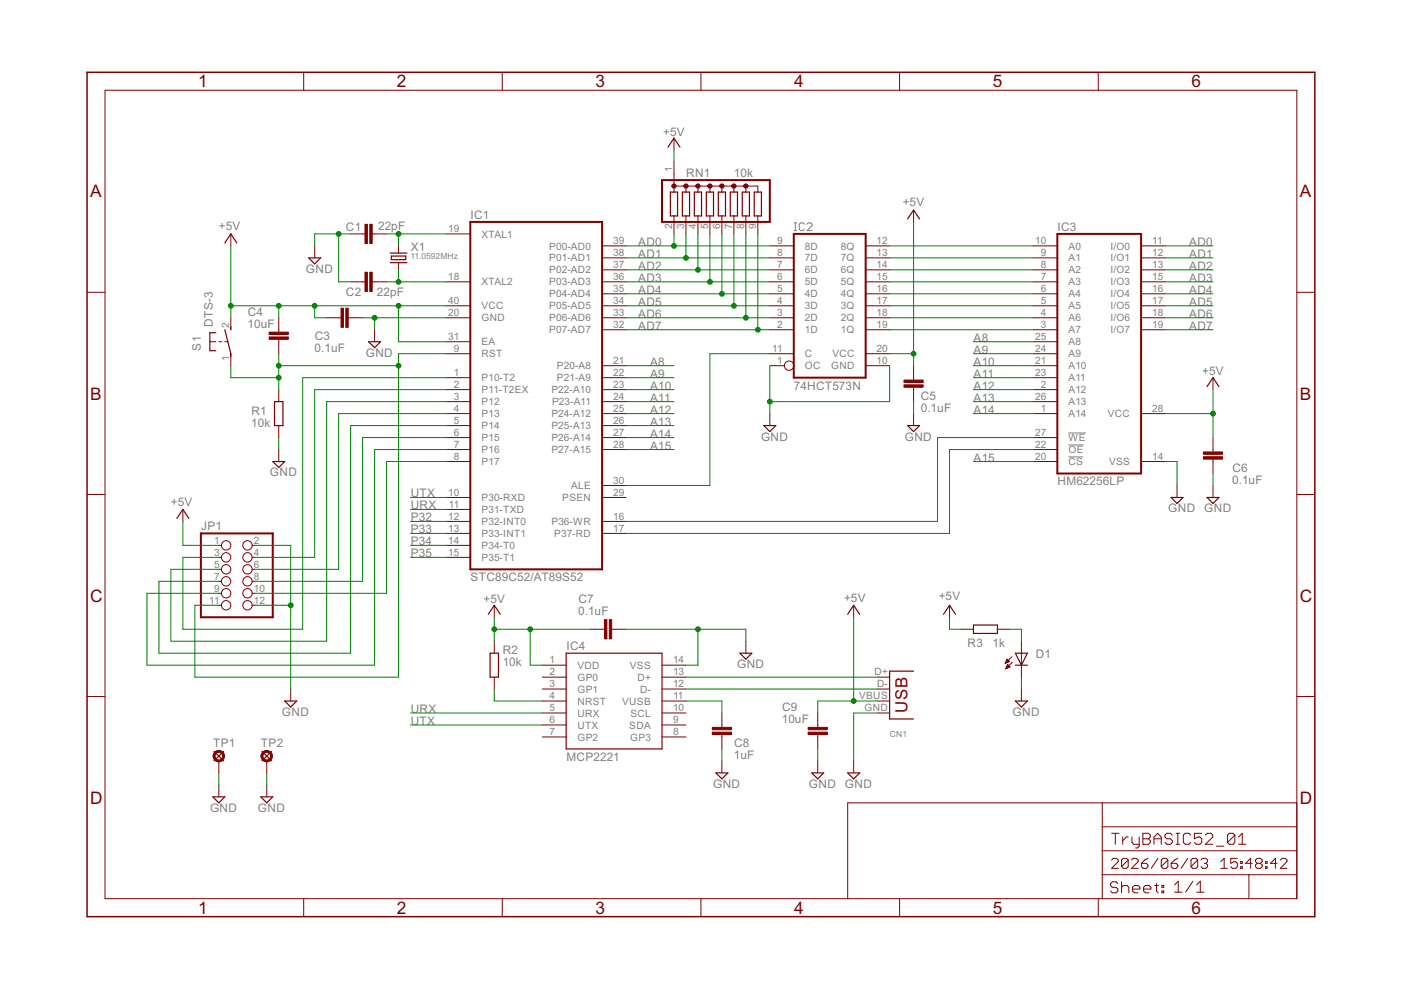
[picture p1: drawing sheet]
<svg xmlns="http://www.w3.org/2000/svg" width="297mm" height="210mm" viewBox="0 0 297 210" stroke-linecap="round" stroke-linejoin="round" font-family="sans-serif">
<g fill="#808080" stroke="#808080" stroke-width=".21">
<path d="M168.4 48.9h.5z"/>
<path d="M168.6 47.3v1.6z"/>
<path d="M168.4 47.3h.5z"/>
<path d="M170.3 47.3l.2 .2z"/>
<path d="M169.7 47.3h.6z"/>
<path d="M169.5 47.5l.2-.2z"/>
<path d="M169.5 47.5v1.1z"/>
<path d="M169.5 48.6l.2 .3z"/>
<path d="M169.7 48.9h.6z"/>
<path d="M170.5 48.6l-.2 .3z"/>
<path d="M171.1 48.9h1.1z"/>
<path d="M171.1 48.9l1.1-1.1z"/>
<path d="M172.2 47.5v.3z"/>
<path d="M171.9 47.3l.3 .2z"/>
<path d="M171.4 47.3h.5z"/>
<path d="M171.1 47.5l.3-.2z"/>
<path d="M226.5 91.8h3.7z"/>
<path d="M226.5 94.3h3.3z"/>
<path d="M226.5 96.9h3.1z"/>
</g>
<g fill="#800000" stroke="#800000" stroke-width=".21">
<path d="M275 185.5v5z"/>
<path d="M275 180.4v5.1z"/>
<path d="M275 175.3v5.1z"/>
<path d="M275 170.2v5.1z"/>
<path d="M179.7 170.2v20.3z"/>
<path d="M179.7 170.2h54z"/>
<path d="M233.7 170.2h41.3z"/>
<path d="M264.8 185.5v5z"/>
<path d="M264.8 185.5h10.2z"/>
<path d="M233.7 185.5h31.1z"/>
<path d="M233.7 185.5v5z"/>
<path d="M233.7 180.4v5.1z"/>
<path d="M233.7 180.4h41.3z"/>
<path d="M233.7 175.3v5.1z"/>
<path d="M233.7 175.3h41.3z"/>
<path d="M233.7 170.2v5.1z"/>
<path d="M236.5 176.7v2.3z"/>
<path d="M235.7 176.7h1.6z"/>
<path d="M238 177.5v1.5z"/>
<path d="M238 178.2l.8-.7z"/>
<path d="M238.8 177.5h.4z"/>
<path d="M240 177.5v1.1z"/>
<path d="M240 178.6l.4 .4z"/>
<path d="M240.4 179h1.1z"/>
<path d="M241.5 177.5v1.9z"/>
<path d="M241.5 179.4l-.3 .4z"/>
<path d="M240.8 179.8h.4z"/>
<path d="M242.3 176.7v2.3z"/>
<path d="M242.3 176.7h1.2z"/>
<path d="M243.5 176.7l.4 .4z"/>
<path d="M243.9 177.1v.4z"/>
<path d="M243.5 177.8l.4-.3z"/>
<path d="M243.5 177.8l.4 .4z"/>
<path d="M243.9 178.2v.4z"/>
<path d="M243.5 179l.4-.4z"/>
<path d="M242.3 179h1.2z"/>
<path d="M242.3 177.8h1.2z"/>
<path d="M244.7 177.5v1.5z"/>
<path d="M244.7 177.5l.7-.8z"/>
<path d="M245.4 176.7l.8 .8z"/>
<path d="M246.2 177.5v1.5z"/>
<path d="M244.7 177.8h1.5z"/>
<path d="M248.2 176.7l.4 .4z"/>
<path d="M247.4 176.7h.8z"/>
<path d="M247 177.1l.4-.4z"/>
<path d="M247 177.1v.4z"/>
<path d="M247 177.5l.4 .3z"/>
<path d="M247.4 177.8h.8z"/>
<path d="M248.2 177.8l.4 .4z"/>
<path d="M248.6 178.2v.4z"/>
<path d="M248.2 179l.4-.4z"/>
<path d="M247.4 179h.8z"/>
<path d="M247 178.6l.4 .4z"/>
<path d="M249.3 179h.8z"/>
<path d="M249.7 176.7v2.3z"/>
<path d="M249.3 176.7h.8z"/>
<path d="M252.1 176.7l.4 .4z"/>
<path d="M251.3 176.7h.8z"/>
<path d="M250.9 177.1l.4-.4z"/>
<path d="M250.9 177.1v1.5z"/>
<path d="M250.9 178.6l.4 .4z"/>
<path d="M251.3 179h.8z"/>
<path d="M252.1 179l.4-.4z"/>
<path d="M253.2 176.7h1.6z"/>
<path d="M253.2 176.7v1.1z"/>
<path d="M253.2 177.8l.8-.3z"/>
<path d="M254 177.5h.4z"/>
<path d="M254.4 177.5l.4 .3z"/>
<path d="M254.8 177.8v.8z"/>
<path d="M254.4 179l.4-.4z"/>
<path d="M253.6 179h.8z"/>
<path d="M253.2 178.6l.4 .4z"/>
<path d="M255.6 179h1.5z"/>
<path d="M255.6 179l1.5-1.5z"/>
<path d="M257.1 177.1v.4z"/>
<path d="M256.8 176.7l.3 .4z"/>
<path d="M256 176.7h.8z"/>
<path d="M255.6 177.1l.4-.4z"/>
<path d="M257.9 179.4h1.6z"/>
<path d="M260.2 177.1v1.5z"/>
<path d="M260.2 177.1l.4-.4z"/>
<path d="M260.6 176.7h.8z"/>
<path d="M261.4 176.7l.4 .4z"/>
<path d="M261.8 177.1v1.5z"/>
<path d="M261.8 178.6l-.4 .4z"/>
<path d="M260.6 179h.8z"/>
<path d="M260.2 178.6l.4 .4z"/>
<path d="M260.2 178.6l1.6-1.5z"/>
<path d="M262.6 177.5l.8-.8z"/>
<path d="M263.4 176.7v2.3z"/>
<path d="M262.6 179h1.5z"/>
<path d="M235.7 184.1h1.4z"/>
<path d="M237.1 182.7l-1.4 1.4z"/>
<path d="M237.1 182.4v.3z"/>
<path d="M236.7 182l.4 .4z"/>
<path d="M236 182h.7z"/>
<path d="M236 182l-.3 .4z"/>
<path d="M237.8 182.4v1.3z"/>
<path d="M237.8 182.4l.3-.4z"/>
<path d="M238.1 182h.7z"/>
<path d="M238.8 182l.4 .4z"/>
<path d="M239.2 182.4v1.3z"/>
<path d="M239.2 183.7l-.4 .4z"/>
<path d="M238.1 184.1h.7z"/>
<path d="M237.8 183.7l.3 .4z"/>
<path d="M237.8 183.7l1.4-1.3z"/>
<path d="M239.9 184.1h1.4z"/>
<path d="M241.3 182.7l-1.4 1.4z"/>
<path d="M241.3 182.4v.3z"/>
<path d="M240.9 182l.4 .4z"/>
<path d="M240.2 182h.7z"/>
<path d="M240.2 182l-.3 .4z"/>
<path d="M242.7 182.4l.7-.4z"/>
<path d="M242.7 182.4l-.7 .6z"/>
<path d="M242 183v.7z"/>
<path d="M242 183.7l.4 .4z"/>
<path d="M242.4 184.1h.7z"/>
<path d="M243.4 183.7l-.3 .4z"/>
<path d="M243.4 183.4v.3z"/>
<path d="M243.1 183l.3 .4z"/>
<path d="M242 183h1.1z"/>
<path d="M245.5 182l-1.4 2.1z"/>
<path d="M246.2 182.4v1.3z"/>
<path d="M246.5 182l-.3 .4z"/>
<path d="M246.5 182h.8z"/>
<path d="M247.3 182l.3 .4z"/>
<path d="M247.6 182.4v1.3z"/>
<path d="M247.6 183.7l-.3 .4z"/>
<path d="M246.5 184.1h.8z"/>
<path d="M246.2 183.7l.3 .4z"/>
<path d="M247.6 182.4l-1.4 1.3z"/>
<path d="M249 182.4l.7-.4z"/>
<path d="M248.3 183l.7-.6z"/>
<path d="M248.3 183v.7z"/>
<path d="M248.3 183.7l.4 .4z"/>
<path d="M248.7 184.1h.7z"/>
<path d="M249.4 184.1l.3-.4z"/>
<path d="M249.7 183.4v.3z"/>
<path d="M249.4 183l.3 .4z"/>
<path d="M248.3 183h1.1z"/>
<path d="M251.8 182l-1.4 2.1z"/>
<path d="M252.5 182.4v1.3z"/>
<path d="M252.5 182.4l.4-.4z"/>
<path d="M252.9 182h.7z"/>
<path d="M253.6 182l.3 .4z"/>
<path d="M253.9 182.4v1.3z"/>
<path d="M253.9 183.7l-.3 .4z"/>
<path d="M252.9 184.1h.7z"/>
<path d="M252.5 183.7l.4 .4z"/>
<path d="M252.5 183.7l1.4-1.3z"/>
<path d="M255 182l-.4 .4z"/>
<path d="M255 182h.7z"/>
<path d="M255.7 182l.3 .4z"/>
<path d="M256 182.4v.3z"/>
<path d="M256 182.7l-.3 .3z"/>
<path d="M255.3 183h.4z"/>
<path d="M255.7 183l.3 .4z"/>
<path d="M256 183.4v.3z"/>
<path d="M256 183.7l-.3 .4z"/>
<path d="M255 184.1h.7z"/>
<path d="M254.6 183.7l.4 .4z"/>
<path d="M258.8 182.7l.7-.7z"/>
<path d="M259.5 182v2.1z"/>
<path d="M258.8 184.1h1.4z"/>
<path d="M260.9 182h1.4z"/>
<path d="M260.9 182v1z"/>
<path d="M260.9 183l.7-.3z"/>
<path d="M261.6 182.7h.4z"/>
<path d="M262 182.7l.3 .3z"/>
<path d="M262.3 183v.7z"/>
<path d="M262.3 183.7l-.3 .4z"/>
<path d="M261.3 184.1h.7z"/>
<path d="M260.9 183.7l.4 .4z"/>
<path d="M263 182.7h.4z"/>
<path d="M263.4 182.7v.3z"/>
<path d="M263 183h.4z"/>
<path d="M263 182.7v.3z"/>
<path d="M263 183.7h.4z"/>
<path d="M263.4 183.7v.4z"/>
<path d="M263 184.1h.4z"/>
<path d="M263 183.7v.4z"/>
<path d="M265.2 182v2.1z"/>
<path d="M265.2 182l-1.1 1z"/>
<path d="M264.1 183h1.4z"/>
<path d="M266.2 182.4l.4-.4z"/>
<path d="M266.6 182h.7z"/>
<path d="M267.3 182l.3 .4z"/>
<path d="M267.6 182.4v.3z"/>
<path d="M267.6 182.7l-.3 .3z"/>
<path d="M267.3 183l.3 .4z"/>
<path d="M267.6 183.4v.3z"/>
<path d="M267.6 183.7l-.3 .4z"/>
<path d="M266.6 184.1h.7z"/>
<path d="M266.2 183.7l.4 .4z"/>
<path d="M266.2 183.4v.3z"/>
<path d="M266.2 183.4l.4-.4z"/>
<path d="M266.2 182.7l.4 .3z"/>
<path d="M266.2 182.4v.3z"/>
<path d="M266.6 183h.7z"/>
<path d="M268.3 182.7h.3z"/>
<path d="M268.6 182.7v.3z"/>
<path d="M268.3 183h.3z"/>
<path d="M268.3 182.7v.3z"/>
<path d="M268.3 183.7h.3z"/>
<path d="M268.6 183.7v.4z"/>
<path d="M268.3 184.1h.3z"/>
<path d="M268.3 183.7v.4z"/>
<path d="M270.4 182v2.1z"/>
<path d="M270.4 182l-1 1z"/>
<path d="M269.4 183h1.4z"/>
<path d="M271.5 184.1h1.4z"/>
<path d="M272.9 182.7l-1.4 1.4z"/>
<path d="M272.9 182.4v.3z"/>
<path d="M272.5 182l.4 .4z"/>
<path d="M271.8 182h.7z"/>
<path d="M271.8 182l-.3 .4z"/>
<path d="M249 187.6l.8-.8z"/>
<path d="M249.8 186.8v2.4z"/>
<path d="M249 189.2h1.6z"/>
<path d="M252.9 186.8l-1.5 2.4z"/>
<path d="M253.7 187.6l.8-.8z"/>
<path d="M254.5 186.8v2.4z"/>
<path d="M253.7 189.2h1.6z"/>
<path d="M236.6 187l.4 .3z"/>
<path d="M235.8 187h.8z"/>
<path d="M235.4 187.3l.4-.3z"/>
<path d="M235.4 187.3v.4z"/>
<path d="M235.4 187.7l.4 .4z"/>
<path d="M235.8 188.1h.8z"/>
<path d="M236.6 188.1l.4 .4z"/>
<path d="M237 188.5v.4z"/>
<path d="M236.6 189.3l.4-.4z"/>
<path d="M235.8 189.3h.8z"/>
<path d="M235.4 188.9l.4 .4z"/>
<path d="M237.8 187v2.3z"/>
<path d="M238.2 187.7l-.4 .4z"/>
<path d="M238.2 187.7h.8z"/>
<path d="M239 187.7l.3 .4z"/>
<path d="M239.3 188.1v1.2z"/>
<path d="M240.5 189.3h.8z"/>
<path d="M240.1 188.9l.4 .4z"/>
<path d="M240.1 188.1v.8z"/>
<path d="M240.1 188.1l.4-.4z"/>
<path d="M240.5 187.7h.8z"/>
<path d="M241.3 187.7l.4 .4z"/>
<path d="M241.7 188.1v.4z"/>
<path d="M240.1 188.5h1.6z"/>
<path d="M242.8 189.3h.8z"/>
<path d="M242.5 188.9l.3 .4z"/>
<path d="M242.5 188.1v.8z"/>
<path d="M242.8 187.7l-.3 .4z"/>
<path d="M242.8 187.7h.8z"/>
<path d="M243.6 187.7l.4 .4z"/>
<path d="M244 188.1v.4z"/>
<path d="M242.5 188.5h1.5z"/>
<path d="M245.2 187.3v1.6z"/>
<path d="M245.2 188.9l.4 .4z"/>
<path d="M244.8 187.7h.8z"/>
<path d="M246.4 187.7h.3z"/>
<path d="M246.7 187.7v.4z"/>
<path d="M246.4 188.1h.3z"/>
<path d="M246.4 187.7v.4z"/>
<path d="M246.4 188.9h.3z"/>
<path d="M246.7 188.9v.4z"/>
<path d="M246.4 189.3h.3z"/>
<path d="M246.4 188.9v.4z"/>
<path d="M22.3 19.1v171.4z"/>
<path d="M18.5 62h3.8z"/>
<path d="M18.5 104.8h3.8z"/>
<path d="M18.5 147.7h3.8z"/>
<path d="M22.3 190.5h252.7z"/>
<path d="M64.4 190.5v3.9z"/>
<path d="M106.5 190.5v3.9z"/>
<path d="M148.6 190.5v3.9z"/>
<path d="M190.7 190.5v3.9z"/>
<path d="M232.9 190.5v3.9z"/>
<path d="M275 19.1v171.4z"/>
<path d="M275 62h3.8z"/>
<path d="M275 104.8h3.8z"/>
<path d="M275 147.7h3.8z"/>
<path d="M22.3 19.1h252.7z"/>
<path d="M64.4 15.3v3.8z"/>
<path d="M106.5 15.3v3.8z"/>
<path d="M148.6 15.3v3.8z"/>
<path d="M190.7 15.3v3.8z"/>
<path d="M232.9 15.3v3.8z"/>
<path d="M94.6 59.8h5.1z"/>
<path d="M94.6 49.6h5.1z"/>
<path d="M94.6 72.5h5.1z"/>
<path d="M127.7 95.3h5z"/>
<path d="M127.7 92.8h5z"/>
<path d="M127.7 90.2h5z"/>
<path d="M127.7 87.7h5z"/>
<path d="M127.7 85.2h5z"/>
<path d="M127.7 82.6h5z"/>
<path d="M127.7 80.1h5z"/>
<path d="M127.7 77.5h5z"/>
<path d="M127.7 69.9h5z"/>
<path d="M127.7 67.4h5z"/>
<path d="M127.7 64.8h5z"/>
<path d="M127.7 62.3h5z"/>
<path d="M127.7 59.8h5z"/>
<path d="M127.7 57.2h5z"/>
<path d="M127.7 54.7h5z"/>
<path d="M127.7 52.1h5z"/>
<path d="M127.7 102.9h5z"/>
<path d="M127.7 105.5h5z"/>
<path d="M127.7 113.1h5z"/>
<path d="M127.7 110.6h5z"/>
<path d="M94.6 64.8h5.1z"/>
<path d="M94.6 67.4h5.1z"/>
<path d="M94.6 82.6h5.1z"/>
<path d="M94.6 75h5.1z"/>
<path d="M94.6 87.7h5.1z"/>
<path d="M94.6 90.2h5.1z"/>
<path d="M94.6 92.8h5.1z"/>
<path d="M94.6 95.3h5.1z"/>
<path d="M94.6 97.9h5.1z"/>
<path d="M94.6 105.5h5.1z"/>
<path d="M94.6 108h5.1z"/>
<path d="M94.6 110.6h5.1z"/>
<path d="M94.6 113.1h5.1z"/>
<path d="M94.6 115.6h5.1z"/>
<path d="M94.6 118.2h5.1z"/>
<path d="M94.6 85.2h5.1z"/>
<path d="M94.6 80.1h5.1z"/>
<path d="M163.2 77.5h3.1z"/>
<path d="M163.2 69.9h5.1z"/>
<path d="M163.2 67.4h5.1z"/>
<path d="M163.2 64.8h5.1z"/>
<path d="M163.2 62.3h5.1z"/>
<path d="M163.2 59.8h5.1z"/>
<path d="M163.2 57.2h5.1z"/>
<path d="M163.2 54.7h5.1z"/>
<path d="M163.2 52.1h5.1z"/>
<path d="M163.2 75h5.1z"/>
<path d="M183.5 52.1h5.1z"/>
<path d="M183.5 54.7h5.1z"/>
<path d="M183.5 57.2h5.1z"/>
<path d="M183.5 59.8h5.1z"/>
<path d="M183.5 62.3h5.1z"/>
<path d="M183.5 64.8h5.1z"/>
<path d="M183.5 67.4h5.1z"/>
<path d="M183.5 69.9h5.1z"/>
<path d="M183.5 75h5.1z"/>
<path d="M183.5 77.5h5.1z"/>
<path d="M219.1 52.1h5.1z"/>
<path d="M219.1 54.7h5.1z"/>
<path d="M219.1 57.2h5.1z"/>
<path d="M219.1 59.8h5.1z"/>
<path d="M219.1 62.3h5.1z"/>
<path d="M219.1 64.8h5.1z"/>
<path d="M219.1 67.4h5.1z"/>
<path d="M219.1 69.9h5.1z"/>
<path d="M219.1 72.5h5.1z"/>
<path d="M219.1 75h5.1z"/>
<path d="M219.1 77.5h5.1z"/>
<path d="M219.1 80.1h5.1z"/>
<path d="M219.1 82.6h5.1z"/>
<path d="M219.1 85.2h5.1z"/>
<path d="M219.1 87.7h5.1z"/>
<path d="M219.1 92.8h5.1z"/>
<path d="M219.1 95.3h5.1z"/>
<path d="M219.1 97.9h5.1z"/>
<path d="M241.9 52.1h5.1z"/>
<path d="M241.9 54.7h5.1z"/>
<path d="M241.9 57.2h5.1z"/>
<path d="M241.9 59.8h5.1z"/>
<path d="M241.9 62.3h5.1z"/>
<path d="M241.9 64.8h5.1z"/>
<path d="M241.9 67.4h5.1z"/>
<path d="M241.9 69.9h5.1z"/>
<path d="M241.9 97.9h5.1z"/>
<path d="M241.9 87.7h5.1z"/>
<path d="M163.2 87.7v2.5z"/>
<path d="M193.7 44.5v2.6z"/>
<path d="M84.5 52.1v1.6z"/>
<path d="M84.5 55.7v1.5z"/>
<path d="M74.3 49.6h2.6z"/>
<path d="M79.4 49.6h2.6z"/>
<path d="M76.9 49.6h.5z"/>
<path d="M78.9 49.6h.5z"/>
<path d="M74.3 59.8h2.6z"/>
<path d="M79.4 59.8h2.6z"/>
<path d="M76.9 59.8h.5z"/>
<path d="M78.9 59.8h.5z"/>
<path d="M74.3 67.4h2.6z"/>
<path d="M69.3 67.4h2.5z"/>
<path d="M73.8 67.4h.5z"/>
<path d="M71.8 67.4h.5z"/>
<path d="M59.1 72.5v2.5z"/>
<path d="M59.1 67.4v2.5z"/>
<path d="M59.1 71.9v.6z"/>
<path d="M59.1 69.9v.5z"/>
<path d="M66.7 52.1v2.6z"/>
<path d="M48.9 49.6v2.5z"/>
<path d="M79.4 69.9v2.6z"/>
<path d="M59.1 82.6v2.6z"/>
<path d="M59.1 90.2v2.6z"/>
<path d="M59.1 95.3v2.6z"/>
<path d="M193.7 82.6v2.6z"/>
<path d="M193.7 77.5v2.6z"/>
<path d="M193.7 82.1v.5z"/>
<path d="M193.7 80.1v.5z"/>
<path d="M193.7 87.7v2.5z"/>
<path d="M257.2 97.9v2.5z"/>
<path d="M257.2 92.8v2.5z"/>
<path d="M257.2 97.3v.6z"/>
<path d="M257.2 95.3v.5z"/>
<path d="M257.2 102.9v2.6z"/>
<path d="M249.6 102.9v2.6z"/>
<path d="M257.2 80.1v2.5z"/>
<path d="M61.6 146.1v2.5z"/>
<path d="M142.9 34.4v2.5z"/>
<path d="M142.9 47.1v2.5z"/>
<path d="M145.4 47.1v2.5z"/>
<path d="M148 47.1v2.5z"/>
<path d="M150.5 47.1v2.5z"/>
<path d="M153.1 47.1v2.5z"/>
<path d="M155.6 47.1v2.5z"/>
<path d="M158.1 47.1v2.5z"/>
<path d="M160.7 47.1v2.5z"/>
<path d="M142.9 45.8v1.3z"/>
<path d="M142.9 39.5v1.2z"/>
<path d="M142.9 39.5h2.5z"/>
<path d="M145.4 39.5v1.2z"/>
<path d="M145.4 39.5h2.6z"/>
<path d="M148 39.5v1.2z"/>
<path d="M148 39.5h2.5z"/>
<path d="M150.5 39.5v1.2z"/>
<path d="M150.5 39.5h2.6z"/>
<path d="M153.1 39.5v1.2z"/>
<path d="M153.1 45.8v1.3z"/>
<path d="M150.5 45.8v1.3z"/>
<path d="M148 45.8v1.3z"/>
<path d="M145.4 45.8v1.3z"/>
<path d="M155.6 45.8v1.3z"/>
<path d="M155.6 39.5v1.2z"/>
<path d="M155.6 39.5h2.5z"/>
<path d="M158.1 39.5v1.2z"/>
<path d="M158.1 39.5h2.6z"/>
<path d="M160.7 39.5v1.2z"/>
<path d="M160.7 45.8v1.3z"/>
<path d="M158.1 45.8v1.3z"/>
<path d="M153.1 39.5h2.5z"/>
<path d="M142.9 36.9v2.6z"/>
<path d="M142.9 29.3v2.5z"/>
<path d="M115 141h5z"/>
<path d="M115 143.6h5z"/>
<path d="M115 146.1h5z"/>
<path d="M115 148.6h5z"/>
<path d="M115 151.2h5z"/>
<path d="M115 153.7h5z"/>
<path d="M115 156.3h5z"/>
<path d="M140.4 156.3h5z"/>
<path d="M140.4 153.7h5z"/>
<path d="M140.4 151.2h5z"/>
<path d="M140.4 148.6h5z"/>
<path d="M140.4 146.1h5z"/>
<path d="M140.4 143.6h5z"/>
<path d="M140.4 141h5z"/>
<path d="M104.8 136v2.5z"/>
<path d="M104.8 143.6v2.5z"/>
<path d="M104.8 128.3v2.6z"/>
<path d="M130.2 133.4h2.5z"/>
<path d="M125.1 133.4h2.6z"/>
<path d="M129.7 133.4h.5z"/>
<path d="M127.7 133.4h.5z"/>
<path d="M153.1 161.3v2.6z"/>
<path d="M153.1 156.3v2.5z"/>
<path d="M153.1 151.2v2.5z"/>
<path d="M153.1 155.7v.6z"/>
<path d="M153.1 153.7v.5z"/>
<path d="M158.1 136v2.5z"/>
<path d="M186.1 143.6h2.5z"/>
<path d="M186.1 146.1h2.5z"/>
<path d="M186.1 148.6h2.5z"/>
<path d="M186.1 151.2h2.5z"/>
<path d="M181 161.3v2.6z"/>
<path d="M181 128.3v2.6z"/>
<path d="M173.4 156.3v2.5z"/>
<path d="M173.4 151.2v2.5z"/>
<path d="M173.4 155.7v.6z"/>
<path d="M173.4 153.7v.5z"/>
<path d="M173.4 161.3v2.6z"/>
<path d="M201.3 128.3v2.6z"/>
<path d="M216.6 141v2.6z"/>
<path d="M216.6 136v2.5z"/>
<path d="M216.6 138.5v2.5z"/>
<path d="M214.5 139.3l-1.4 1.4z"/>
<path d="M214.7 140.4l-1.4 1.4z"/>
<path d="M213.5 139.8l-.4 .9z"/>
<path d="M213.5 139.8l.5 .5z"/>
<path d="M213.1 140.7l.9-.4z"/>
<path d="M213.1 140.6h.2z"/>
<path d="M213.2 140.5h.4z"/>
<path d="M213.3 140.3h.5z"/>
<path d="M213.3 140.2h.7z"/>
<path d="M213.4 140.1h.4z"/>
<path d="M213.4 140h.3z"/>
<path d="M213.5 139.8h.1z"/>
<path d="M213.6 140.9l-.3 .9z"/>
<path d="M213.6 140.9l.5 .5z"/>
<path d="M213.3 141.8l.8-.4z"/>
<path d="M213.3 141.7h.2z"/>
<path d="M213.4 141.5h.4z"/>
<path d="M213.4 141.4h.7z"/>
<path d="M213.4 141.3h.6z"/>
<path d="M213.5 141.2h.4z"/>
<path d="M213.6 141.1h.2z"/>
<path d="M203.9 133.4h2.5z"/>
<path d="M211.5 133.4h2.5z"/>
<path d="M216.6 146.1v2.5z"/>
<path d="M38.8 108v2.6z"/>
<path d="M48.9 75v2.5z"/>
<path d="M48.9 67.4v2.5z"/>
<path d="M46.4 72.5h.6z"/>
<path d="M47.7 72.5h.6z"/>
<path d="M44.5 72.5h1.3z"/>
<path d="M46.4 115.6h.5z"/>
<path d="M53.4 115.6h.6z"/>
<path d="M46.4 118.2h.5z"/>
<path d="M53.4 118.2h.6z"/>
<path d="M46.4 120.7h.5z"/>
<path d="M53.4 120.7h.6z"/>
<path d="M46.4 123.3h.5z"/>
<path d="M53.4 123.3h.6z"/>
<path d="M46.4 125.8h.5z"/>
<path d="M53.4 125.8h.6z"/>
<path d="M46.4 128.3h.5z"/>
<path d="M53.4 128.3h.6z"/>
<path d="M46.4 161.3v2.6z"/>
<path d="M56.6 161.3v2.6z"/>
<path d="M46.4 166.4v2.6z"/>
<path d="M56.6 166.4v2.6z"/>
<path d="M157.7 39.2a.47 .47 0 0 1 .8 0 .47 .47 0 0 1-.2 .7 .47 .47 0 0 1-.6-.4h.5h-.5z" fill-rule="evenodd"/>
<path d="M155.2 39.2a.47 .47 0 0 1 .8 0 .47 .47 0 0 1-.2 .7 .47 .47 0 0 1-.7-.4h.5h-.5z" fill-rule="evenodd"/>
<path d="M152.7 39.2a.47 .47 0 0 1 .7 0 .47 .47 0 0 1-.2 .7 .47 .47 0 0 1-.6-.4h.5h-.5z" fill-rule="evenodd"/>
<path d="M150.1 39.2a.47 .47 0 0 1 .8 0 .47 .47 0 0 1-.2 .7 .47 .47 0 0 1-.6-.4h.5h-.5z" fill-rule="evenodd"/>
<path d="M147.6 39.2a.46 .46 0 0 1 .7-.1 .46 .46 0 0 1-.1 .7 .46 .46 0 0 1-.7-.3h.5h-.5z" fill-rule="evenodd"/>
<path d="M145 39.2a.46 .46 0 0 1 .8-.1 .46 .46 0 0 1-.2 .7 .46 .46 0 0 1-.6-.3h.5h-.5z" fill-rule="evenodd"/>
<path d="M142.5 39.2a.46 .46 0 0 1 .7-.1 .46 .46 0 0 1-.1 .7 .46 .46 0 0 1-.6-.3h.5h-.5z" fill-rule="evenodd"/>
<path d="M45.6 159.4a1.22 1.22 0 0 1 1.9 .4 1.22 1.22 0 0 1-.8 1.7 1.22 1.22 0 0 1-1.5-1.2h.4a.82 .82 0 0 1 1.1-.8 .82 .82 0 0 1 .2 1.4 .82 .82 0 0 1-1.3-.4v-.2h-.4z" fill-rule="evenodd"/>
<path d="M55.8 159.4a1.22 1.22 0 0 1 1.8 .4 1.22 1.22 0 0 1-.8 1.7 1.22 1.22 0 0 1-1.5-1.2h.4a.82 .82 0 0 1 1.2-.8 .82 .82 0 0 1 .2 1.4 .82 .82 0 0 1-1.3-.4l-.1-.2h-.4z" fill-rule="evenodd"/>
</g>
<g fill="#800000" stroke="#800000" stroke-width=".32">
<path d="M18.5 15.3v179.1z"/>
<path d="M18.5 194.4h260.3z"/>
<path d="M278.8 15.3v179.1z"/>
<path d="M18.5 15.3h260.3z"/>
</g>
<g fill="#800000" stroke="#800000" stroke-width=".42">
<path d="M127.7 47.1v73.6z"/>
<path d="M99.7 120.7h28z"/>
<path d="M99.7 47.1v73.6z"/>
<path d="M99.7 47.1h28z"/>
<path d="M168.3 80.1h15.2z"/>
<path d="M183.5 49.6v30.5z"/>
<path d="M168.3 49.6h15.2z"/>
<path d="M168.3 49.6v30.5z"/>
<path d="M224.2 100.4h17.7z"/>
<path d="M241.9 49.6v50.8z"/>
<path d="M224.2 49.6h17.7z"/>
<path d="M224.2 49.6v50.8z"/>
<path d="M140.4 38.2v8.9z"/>
<path d="M140.4 38.2h22.8z"/>
<path d="M163.2 38.2v8.9z"/>
<path d="M140.4 47.1h22.8z"/>
<path d="M42.6 130.9h15.2z"/>
<path d="M57.8 113.1v17.8z"/>
<path d="M42.6 113.1h15.2z"/>
<path d="M42.6 113.1v17.8z"/>
</g>
<g fill="none" stroke="#800000" stroke-width=".21">
<circle cx="167.3" cy="77.5" r=".99"/>
<circle cx="47.9" cy="115.6" r=".99"/>
<circle cx="47.9" cy="118.2" r=".99"/>
<circle cx="52.5" cy="115.6" r=".99"/>
<circle cx="52.5" cy="118.2" r=".99"/>
<circle cx="47.9" cy="123.3" r=".99"/>
<circle cx="47.9" cy="125.8" r=".99"/>
<circle cx="47.9" cy="128.3" r=".99"/>
<circle cx="47.9" cy="120.7" r=".99"/>
<circle cx="52.5" cy="128.3" r=".99"/>
<circle cx="52.5" cy="123.3" r=".99"/>
<circle cx="52.5" cy="125.8" r=".99"/>
<circle cx="52.5" cy="120.7" r=".99"/>
</g>
<g fill="#800000" stroke="#800000" stroke-width=".25">
<path d="M161.9 90.2h2.6z"/>
<path d="M164.5 90.2l-1.3 1.3z"/>
<path d="M161.9 90.2l1.3 1.3z"/>
<path d="M193.7 44.5l1.3 1.9z"/>
<path d="M193.7 44.5l-1.3 1.9z"/>
<path d="M83 55.1h3z"/>
<path d="M86 54.3v.8z"/>
<path d="M83 54.3h3z"/>
<path d="M83 54.3v.8z"/>
<path d="M82.7 53.7h3.6z"/>
<path d="M82.7 55.7h3.6z"/>
<path d="M65.4 54.7h2.6z"/>
<path d="M68 54.7l-1.3 1.2z"/>
<path d="M65.4 54.7l1.3 1.2z"/>
<path d="M48.9 49.6l1.3 1.9z"/>
<path d="M48.9 49.6l-1.2 1.9z"/>
<path d="M78.1 72.5h2.6z"/>
<path d="M80.7 72.5l-1.3 1.2z"/>
<path d="M78.1 72.5l1.3 1.2z"/>
<path d="M60 85.2v5z"/>
<path d="M58.2 85.2v5z"/>
<path d="M58.2 85.2h1.8z"/>
<path d="M58.2 90.2h1.8z"/>
<path d="M57.8 97.9h2.6z"/>
<path d="M60.4 97.9l-1.3 1.2z"/>
<path d="M57.8 97.9l1.3 1.2z"/>
<path d="M192.4 90.2h2.6z"/>
<path d="M195 90.2l-1.3 1.3z"/>
<path d="M192.4 90.2l1.3 1.3z"/>
<path d="M255.9 105.5h2.5z"/>
<path d="M258.4 105.5l-1.2 1.2z"/>
<path d="M255.9 105.5l1.3 1.2z"/>
<path d="M248.3 105.5h2.5z"/>
<path d="M250.8 105.5l-1.2 1.2z"/>
<path d="M248.3 105.5l1.3 1.2z"/>
<path d="M257.2 80.1l1.2 1.9z"/>
<path d="M257.2 80.1l-1.3 1.9z"/>
<path d="M60.4 148.6h2.5z"/>
<path d="M62.9 148.6l-1.3 1.3z"/>
<path d="M60.4 148.6l1.2 1.3z"/>
<path d="M143.7 40.7v5.1z"/>
<path d="M142.1 40.7v5.1z"/>
<path d="M142.9 40.7h.8z"/>
<path d="M142.1 45.8h.8z"/>
<path d="M142.9 45.8h.8z"/>
<path d="M142.1 40.7h.8z"/>
<path d="M145.4 45.8h.8z"/>
<path d="M144.7 45.8h.7z"/>
<path d="M145.4 40.7h.8z"/>
<path d="M144.7 40.7h.7z"/>
<path d="M146.2 40.7v5.1z"/>
<path d="M144.7 40.7v5.1z"/>
<path d="M148.7 40.7v5.1z"/>
<path d="M151.3 40.7v5.1z"/>
<path d="M153.8 40.7v5.1z"/>
<path d="M147.2 40.7v5.1z"/>
<path d="M149.8 40.7v5.1z"/>
<path d="M152.3 40.7v5.1z"/>
<path d="M148 40.7h.7z"/>
<path d="M150.5 40.7h.8z"/>
<path d="M153.1 40.7h.7z"/>
<path d="M147.2 40.7h.8z"/>
<path d="M149.8 40.7h.7z"/>
<path d="M152.3 40.7h.8z"/>
<path d="M148 45.8h.7z"/>
<path d="M150.5 45.8h.8z"/>
<path d="M153.1 45.8h.7z"/>
<path d="M147.2 45.8h.8z"/>
<path d="M149.8 45.8h.7z"/>
<path d="M152.3 45.8h.8z"/>
<path d="M156.4 40.7v5.1z"/>
<path d="M154.8 40.7v5.1z"/>
<path d="M155.6 40.7h.8z"/>
<path d="M154.8 45.8h.8z"/>
<path d="M155.6 45.8h.8z"/>
<path d="M154.8 40.7h.8z"/>
<path d="M158.1 45.8h.8z"/>
<path d="M157.4 45.8h.7z"/>
<path d="M158.1 40.7h.8z"/>
<path d="M157.4 40.7h.7z"/>
<path d="M158.9 40.7v5.1z"/>
<path d="M157.4 40.7v5.1z"/>
<path d="M161.4 40.7v5.1z"/>
<path d="M159.9 40.7v5.1z"/>
<path d="M160.7 40.7h.7z"/>
<path d="M159.9 40.7h.8z"/>
<path d="M160.7 45.8h.7z"/>
<path d="M159.9 45.8h.8z"/>
<path d="M142.9 29.3l1.3 1.9z"/>
<path d="M142.9 29.3l-1.3 1.9z"/>
<path d="M120 138.5v20.3z"/>
<path d="M120 158.8h20.4z"/>
<path d="M140.4 138.5v20.3z"/>
<path d="M120 138.5h20.4z"/>
<path d="M105.7 138.5v5.1z"/>
<path d="M103.9 138.5v5.1z"/>
<path d="M103.9 138.5h1.8z"/>
<path d="M103.9 143.6h1.8z"/>
<path d="M104.8 128.3l1.3 1.9z"/>
<path d="M104.8 128.3l-1.3 1.9z"/>
<path d="M151.8 163.9h2.5z"/>
<path d="M154.3 163.9l-1.2 1.2z"/>
<path d="M151.8 163.9l1.3 1.2z"/>
<path d="M156.9 138.5h2.5z"/>
<path d="M159.4 138.5l-1.3 1.3z"/>
<path d="M156.9 138.5l1.2 1.3z"/>
<path d="M188.6 142.3h5.1z"/>
<path d="M188.6 142.3v10.1z"/>
<path d="M188.6 152.4h5.1z"/>
<path d="M179.7 163.9h2.6z"/>
<path d="M182.3 163.9l-1.3 1.2z"/>
<path d="M179.7 163.9l1.3 1.2z"/>
<path d="M181 128.3l1.3 1.9z"/>
<path d="M181 128.3l-1.3 1.9z"/>
<path d="M172.1 163.9h2.5z"/>
<path d="M174.6 163.9l-1.2 1.2z"/>
<path d="M172.1 163.9l1.3 1.2z"/>
<path d="M201.3 128.3l1.3 1.9z"/>
<path d="M201.3 128.3l-1.3 1.9z"/>
<path d="M217.8 138.5l-1.2 2.5z"/>
<path d="M215.3 138.5l1.3 2.5z"/>
<path d="M216.6 141h1.2z"/>
<path d="M215.3 141h1.3z"/>
<path d="M216.6 138.5h1.2z"/>
<path d="M215.3 138.5h1.3z"/>
<path d="M206.4 132.5h5.1z"/>
<path d="M206.4 134.3h5.1z"/>
<path d="M206.4 132.5v1.8z"/>
<path d="M211.5 132.5v1.8z"/>
<path d="M215.3 148.6h2.5z"/>
<path d="M217.8 148.6l-1.2 1.3z"/>
<path d="M215.3 148.6l1.3 1.3z"/>
<path d="M38.8 108l1.2 1.9z"/>
<path d="M38.8 108l-1.3 1.9z"/>
<path d="M48.9 75v.6z"/>
<path d="M48.9 69.3v.6z"/>
<path d="M48.3 72.5l.6 2.5z"/>
<path d="M44.5 70.5h1.3z"/>
<path d="M44.5 74.4h1.3z"/>
<path d="M44.5 70.5v2z"/>
<path d="M44.5 72.5v1.9z"/>
<path d="M47.7 69.9l.6 2.6z"/>
<path d="M45.4 159.3l2 2z"/>
<path d="M45.4 161.3l2-2z"/>
<path d="M55.5 159.3l2.1 2z"/>
<path d="M55.5 161.3l2.1-2z"/>
<path d="M45.1 169h2.6z"/>
<path d="M47.7 169l-1.3 1.2z"/>
<path d="M45.1 169l1.3 1.2z"/>
<path d="M55.3 169h2.5z"/>
<path d="M57.8 169l-1.2 1.2z"/>
<path d="M55.3 169l1.3 1.2z"/>
</g>
<g fill="#800000" stroke="#800000" stroke-width=".21">
<path d="M78.4 47.6h.5v4h-.5z"/>
<path d="M77.4 47.6h.5v4h-.5z"/>
<path d="M78.4 57.7h.5v4.1h-.5z"/>
<path d="M77.4 57.7h.5v4.1h-.5z"/>
<path d="M72.3 65.3h.5v4.1h-.5z"/>
<path d="M73.3 65.3h.5v4.1h-.5z"/>
<path d="M57.1 70.4h4v.5h-4z"/>
<path d="M57.1 71.4h4v.5h-4z"/>
<path d="M191.7 80.6h4v.5h-4z"/>
<path d="M191.7 81.6h4v.5h-4z"/>
<path d="M255.1 95.8h4.1v.5h-4.1z"/>
<path d="M255.1 96.8h4.1v.5h-4.1z"/>
<path d="M128.2 131.4h.5v4h-.5z"/>
<path d="M129.2 131.4h.5v4h-.5z"/>
<path d="M151 154.2h4.1v.5h-4.1z"/>
<path d="M151 155.2h4.1v.5h-4.1z"/>
<path d="M171.3 154.2h4.1v.5h-4.1z"/>
<path d="M171.3 155.2h4.1v.5h-4.1z"/>
</g>
<g fill="#008000" stroke="#008000" stroke-width=".21">
<path d="M132.7 52.1h10.2z"/>
<path d="M142.9 52.1h20.3z"/>
<path d="M142.9 49.6v2.5z"/>
<path d="M247 52.1h10.2z"/>
<path d="M132.7 54.7h12.7z"/>
<path d="M145.4 54.7h17.8z"/>
<path d="M145.4 49.6v5.1z"/>
<path d="M247 54.7h10.2z"/>
<path d="M132.7 57.2h15.3z"/>
<path d="M148 57.2h15.2z"/>
<path d="M148 49.6v7.6z"/>
<path d="M247 57.2h10.2z"/>
<path d="M132.7 59.8h17.8z"/>
<path d="M150.5 59.8h12.7z"/>
<path d="M150.5 49.6v10.2z"/>
<path d="M247 59.8h10.2z"/>
<path d="M132.7 62.3h20.4z"/>
<path d="M153.1 62.3h10.1z"/>
<path d="M153.1 49.6v12.7z"/>
<path d="M247 62.3h10.2z"/>
<path d="M132.7 64.8h22.9z"/>
<path d="M155.6 64.8h7.6z"/>
<path d="M155.6 49.6v15.2z"/>
<path d="M247 64.8h10.2z"/>
<path d="M132.7 67.4h25.4z"/>
<path d="M158.1 67.4h5.1z"/>
<path d="M158.1 49.6v17.8z"/>
<path d="M247 67.4h10.2z"/>
<path d="M132.7 69.9h28z"/>
<path d="M160.7 69.9h2.5z"/>
<path d="M160.7 49.6v20.3z"/>
<path d="M247 69.9h10.2z"/>
<path d="M132.7 77.5h10.2z"/>
<path d="M206.4 72.5h12.7z"/>
<path d="M132.7 80.1h10.2z"/>
<path d="M206.4 75h12.7z"/>
<path d="M132.7 82.6h10.2z"/>
<path d="M206.4 77.5h12.7z"/>
<path d="M132.7 85.2h10.2z"/>
<path d="M206.4 80.1h12.7z"/>
<path d="M132.7 87.7h10.2z"/>
<path d="M206.4 82.6h12.7z"/>
<path d="M132.7 90.2h10.2z"/>
<path d="M206.4 85.2h12.7z"/>
<path d="M132.7 92.8h10.2z"/>
<path d="M206.4 87.7h12.7z"/>
<path d="M132.7 95.3h10.2z"/>
<path d="M206.4 97.9h12.7z"/>
<path d="M132.7 102.9h17.8z"/>
<path d="M150.5 75v27.9z"/>
<path d="M150.5 75h12.7z"/>
<path d="M82 49.6h2.5z"/>
<path d="M84.5 49.6h10.1z"/>
<path d="M84.5 49.6v2.5z"/>
<path d="M82 59.8h2.5z"/>
<path d="M84.5 59.8h10.1z"/>
<path d="M84.5 57.2v2.6z"/>
<path d="M71.8 59.8h2.5z"/>
<path d="M71.8 49.6v10.2z"/>
<path d="M71.8 49.6h2.5z"/>
<path d="M66.7 49.6h5.1z"/>
<path d="M66.7 49.6v2.5z"/>
<path d="M79.4 67.4v2.5z"/>
<path d="M79.4 67.4h15.2z"/>
<path d="M76.9 67.4h2.5z"/>
<path d="M59.1 92.8v2.5z"/>
<path d="M193.7 85.2v2.5z"/>
<path d="M188.6 77.5v7.7z"/>
<path d="M163.2 85.2h25.4z"/>
<path d="M163.2 77.5v7.7z"/>
<path d="M163.2 85.2v2.5z"/>
<path d="M257.2 100.4v2.5z"/>
<path d="M247 97.9h2.6z"/>
<path d="M249.6 97.9v5z"/>
<path d="M145.4 141h2.6z"/>
<path d="M148 133.4v7.6z"/>
<path d="M148 133.4h10.1z"/>
<path d="M158.1 133.4v2.6z"/>
<path d="M132.7 133.4h15.3z"/>
<path d="M153.1 158.8v2.5z"/>
<path d="M181 151.2v10.1z"/>
<path d="M181 151.2h5.1z"/>
<path d="M173.4 158.8v2.5z"/>
<path d="M216.6 143.6v2.5z"/>
<path d="M54 115.6h7.6z"/>
<path d="M61.6 115.6v12.7z"/>
<path d="M61.6 128.3v17.8z"/>
<path d="M54 128.3h7.6z"/>
<path d="M46.4 163.9v2.5z"/>
<path d="M56.6 163.9v2.5z"/>
<path d="M48.9 52.1v12.7z"/>
<path d="M48.9 64.8h10.2z"/>
<path d="M59.1 64.8h7.6z"/>
<path d="M66.7 64.8h17.8z"/>
<path d="M84.5 64.8h10.1z"/>
<path d="M84.5 72.5h10.1z"/>
<path d="M84.5 64.8v7.7z"/>
<path d="M59.1 64.8v2.6z"/>
<path d="M66.7 67.4h2.6z"/>
<path d="M66.7 64.8v2.6z"/>
<path d="M48.9 64.8v2.6z"/>
<path d="M188.6 75h5.1z"/>
<path d="M193.7 75v2.5z"/>
<path d="M193.7 47.1v27.9z"/>
<path d="M257.2 82.6v5.1z"/>
<path d="M257.2 87.7v5.1z"/>
<path d="M247 87.7h10.2z"/>
<path d="M142.9 31.8v2.6z"/>
<path d="M104.8 130.9v2.5z"/>
<path d="M104.8 133.4v2.6z"/>
<path d="M104.8 133.4h7.6z"/>
<path d="M112.4 133.4h12.7z"/>
<path d="M112.4 141h2.6z"/>
<path d="M112.4 133.4v7.6z"/>
<path d="M181 130.9v17.7z"/>
<path d="M181 148.6h5.1z"/>
<path d="M173.4 148.6v2.6z"/>
<path d="M173.4 148.6h7.6z"/>
<path d="M201.3 130.9v2.5z"/>
<path d="M201.3 133.4h2.6z"/>
<path d="M38.8 110.6v5z"/>
<path d="M38.8 115.6h7.6z"/>
<path d="M188.6 52.1h30.5z"/>
<path d="M188.6 54.7h30.5z"/>
<path d="M188.6 57.2h30.5z"/>
<path d="M188.6 59.8h30.5z"/>
<path d="M188.6 62.3h30.5z"/>
<path d="M188.6 64.8h30.5z"/>
<path d="M188.6 67.4h30.5z"/>
<path d="M188.6 69.9h30.5z"/>
<path d="M132.7 110.6h66.1z"/>
<path d="M198.8 92.8v17.8z"/>
<path d="M198.8 92.8h20.3z"/>
<path d="M132.7 113.1h68.6z"/>
<path d="M201.3 95.3v17.8z"/>
<path d="M201.3 95.3h17.8z"/>
<path d="M87 151.2h28z"/>
<path d="M87 108h7.6z"/>
<path d="M87 153.7h28z"/>
<path d="M87 105.5h7.6z"/>
<path d="M64.2 80.1h30.4z"/>
<path d="M64.2 80.1v53.3z"/>
<path d="M38.8 133.4h25.4z"/>
<path d="M38.8 118.2v15.2z"/>
<path d="M38.8 118.2h7.6z"/>
<path d="M66.7 82.6h27.9z"/>
<path d="M66.7 82.6v35.6z"/>
<path d="M54 118.2h12.7z"/>
<path d="M104.8 146.1v2.5z"/>
<path d="M104.8 148.6h10.2z"/>
<path d="M145.4 148.6h7.7z"/>
<path d="M153.1 148.6v2.6z"/>
<path d="M145.4 146.1h40.7z"/>
<path d="M145.4 143.6h40.7z"/>
<path d="M69.3 85.2h25.3z"/>
<path d="M69.3 85.2v50.8z"/>
<path d="M36.2 136h33.1z"/>
<path d="M36.2 120.7v15.3z"/>
<path d="M36.2 120.7h10.2z"/>
<path d="M71.8 87.7h22.8z"/>
<path d="M71.8 87.7v33z"/>
<path d="M54 120.7h17.8z"/>
<path d="M74.3 90.2h20.3z"/>
<path d="M74.3 90.2v48.3z"/>
<path d="M33.7 138.5h40.6z"/>
<path d="M33.7 123.3v15.2z"/>
<path d="M33.7 123.3h12.7z"/>
<path d="M76.9 92.8h17.7z"/>
<path d="M76.9 92.8v30.5z"/>
<path d="M54 123.3h22.9z"/>
<path d="M79.4 95.3h15.2z"/>
<path d="M79.4 95.3v45.7z"/>
<path d="M31.2 141h48.2z"/>
<path d="M31.2 125.8v15.2z"/>
<path d="M31.2 125.8h15.2z"/>
<path d="M82 97.9h12.6z"/>
<path d="M82 97.9v27.9z"/>
<path d="M54 125.8h28z"/>
<path d="M214 133.4h2.6z"/>
<path d="M216.6 133.4v2.6z"/>
<path d="M48.9 77.5v2.6z"/>
<path d="M48.9 80.1h10.2z"/>
<path d="M84.5 75h10.1z"/>
<path d="M84.5 75v2.5z"/>
<path d="M59.1 75v2.5z"/>
<path d="M59.1 77.5h25.4z"/>
<path d="M59.1 80.1v2.5z"/>
<path d="M59.1 77.5v2.6z"/>
<path d="M41.3 128.3h5.1z"/>
<path d="M41.3 128.3v15.3z"/>
<path d="M41.3 143.6h43.2z"/>
<path d="M84.5 77.5v66.1z"/>
<path d="M87 110.6h7.6z"/>
<path d="M87 113.1h7.6z"/>
<path d="M87 115.6h7.6z"/>
<path d="M87 118.2h7.6z"/>
<circle cx="142.9" cy="52.1" r=".51"/>
<circle cx="145.4" cy="54.7" r=".51"/>
<circle cx="148" cy="57.2" r=".51"/>
<circle cx="150.5" cy="59.8" r=".51"/>
<circle cx="153.1" cy="62.3" r=".51"/>
<circle cx="155.6" cy="64.8" r=".51"/>
<circle cx="158.1" cy="67.4" r=".51"/>
<circle cx="160.7" cy="69.9" r=".51"/>
<circle cx="84.5" cy="49.6" r=".51"/>
<circle cx="84.5" cy="59.8" r=".51"/>
<circle cx="71.8" cy="49.6" r=".51"/>
<circle cx="79.4" cy="67.4" r=".51"/>
<circle cx="163.2" cy="85.2" r=".51"/>
<circle cx="148" cy="133.4" r=".51"/>
<circle cx="61.6" cy="128.3" r=".51"/>
<circle cx="84.5" cy="64.8" r=".51"/>
<circle cx="59.1" cy="64.8" r=".51"/>
<circle cx="66.7" cy="64.8" r=".51"/>
<circle cx="48.9" cy="64.8" r=".51"/>
<circle cx="193.7" cy="75" r=".51"/>
<circle cx="257.2" cy="87.7" r=".51"/>
<circle cx="104.8" cy="133.4" r=".51"/>
<circle cx="112.4" cy="133.4" r=".51"/>
<circle cx="181" cy="148.6" r=".51"/>
<circle cx="59.1" cy="77.5" r=".51"/>
<circle cx="59.1" cy="80.1" r=".51"/>
<circle cx="84.5" cy="77.5" r=".51"/>
</g>
<g font-size="4.1" fill="#800000">
<text x="42" y="18.5">1</text>
<text x="84.1" y="18.5">2</text>
<text x="126.3" y="18.5">3</text>
<text x="168.4" y="18.5">4</text>
<text x="210.5" y="18.5">5</text>
<text x="252.6" y="18.5">6</text>
<text x="19.1" y="41.9">A</text>
<text x="275.6" y="41.9">A</text>
<text x="19.1" y="84.7">B</text>
<text x="275.6" y="84.7">B</text>
<text x="19.1" y="127.6">C</text>
<text x="275.6" y="127.6">C</text>
<text x="19.1" y="170.4">D</text>
<text x="275.6" y="170.4">D</text>
<text x="42" y="193.8">1</text>
<text x="84.1" y="193.8">2</text>
<text x="126.3" y="193.8">3</text>
<text x="168.4" y="193.8">4</text>
<text x="210.5" y="193.8">5</text>
<text x="252.6" y="193.8">6</text>
</g>
<text font-size="4" fill="#800000" x="192.4" y="151.1" transform="rotate(-90 192.4 151.1)">USB</text>
<g font-size="2.8" fill="#808080">
<text x="140.6" y="28.8">+5V</text>
<text x="145.5" y="37.5">RN1</text>
<text x="155.6" y="37.5">10k</text>
<text x="99.8" y="46.4">IC1</text>
<text x="191.4" y="43.8">+5V</text>
<text x="46.4" y="48.8">+5V</text>
<text x="73.4" y="49">C1</text>
<text x="80.2" y="48.7">22pF</text>
<text x="87.1" y="53.2">X1</text>
<text x="135.3" y="52.1">AD0</text>
<text x="224.2" y="49">IC3</text>
<text x="252.1" y="52.1">AD0</text>
<text x="64.8" y="57.9">GND</text>
<text x="135.3" y="54.7">AD1</text>
<text x="135.3" y="57.2">AD2</text>
<text x="135.3" y="59.8">AD3</text>
<text x="252.1" y="54.7">AD1</text>
<text x="252.1" y="57.2">AD2</text>
<text x="252.1" y="59.8">AD3</text>
<text x="73.4" y="62.7">C2</text>
<text x="79.9" y="62.7">22pF</text>
<text x="135.3" y="62.3">AD4</text>
<text x="135.3" y="64.8">AD5</text>
<text x="252.1" y="62.3">AD4</text>
<text x="252.1" y="64.8">AD5</text>
<text x="45.1" y="69.2" transform="rotate(-90 45.1 69.2)">DTS-3</text>
<text x="52.5" y="69.5">10uF</text>
<text x="52.5" y="67">C4</text>
<text x="135.3" y="67.4">AD6</text>
<text x="135.3" y="69.9">AD7</text>
<text x="252.1" y="67.4">AD6</text>
<text x="252.1" y="69.9">AD7</text>
<text x="42.6" y="74.3" transform="rotate(-90 42.6 74.3)">S1</text>
<text x="66.7" y="74.6">0.1uF</text>
<text x="66.8" y="72.1">C3</text>
<text x="77.5" y="75.6">GND</text>
<text x="137.9" y="77.5">A8</text>
<text x="206.4" y="72.5">A8</text>
<text x="206.4" y="75">A9</text>
<text x="206.4" y="77.5">A10</text>
<text x="137.9" y="80.1">A9</text>
<text x="137.9" y="82.6">A10</text>
<text x="168.3" y="82.6">74HCT573N</text>
<text x="206.4" y="80.1">A11</text>
<text x="206.4" y="82.6">A12</text>
<text x="254.9" y="79.6">+5V</text>
<text x="53.3" y="88">R1</text>
<text x="137.9" y="85.2">A11</text>
<text x="137.9" y="87.7">A12</text>
<text x="195.2" y="87.3">0.1uF</text>
<text x="195.3" y="84.8">C5</text>
<text x="206.4" y="85.2">A13</text>
<text x="206.4" y="87.7">A14</text>
<text x="53.3" y="90.5">10k</text>
<text x="137.9" y="90.2">A13</text>
<text x="137.9" y="92.8">A14</text>
<text x="137.9" y="95.3">A15</text>
<text x="161.4" y="93.4">GND</text>
<text x="191.8" y="93.4">GND</text>
<text x="57.2" y="101">GND</text>
<text x="206.4" y="97.9">A15</text>
<text x="261.3" y="100">C6</text>
<text x="36.2" y="107.2">+5V</text>
<text x="87.1" y="105.5">UTX</text>
<text x="224.2" y="102.9">HM62256LP</text>
<text x="261.2" y="102.6">0.1uF</text>
<text x="42.6" y="112.5">JP1</text>
<text x="87.1" y="108">URX</text>
<text x="87.1" y="110.5">P32</text>
<text x="87.1" y="113.1">P33</text>
<text x="247.7" y="108.6">GND GND</text>
<text x="87.1" y="115.6">P34</text>
<text x="87.1" y="118.2">P35</text>
<text x="99.8" y="123.2">STC89C52/AT89S52</text>
<text x="102.5" y="127.8">+5V</text>
<text x="122.6" y="130.5">0.1uF</text>
<text x="122.6" y="127.9">C7</text>
<text x="179" y="127.6">+5V</text>
<text x="199" y="127.3">+5V</text>
<text x="120.1" y="137.8">IC4</text>
<text x="205.2" y="137.2">R3</text>
<text x="210.5" y="137.2">1k</text>
<text x="106.6" y="141.3">10k</text>
<text x="106.6" y="138.8">R2</text>
<text x="156.3" y="141.7">GND</text>
<text x="219.6" y="139.5">D1</text>
<text x="59.8" y="151.8">GND</text>
<text x="87.1" y="151.2">URX</text>
<text x="87.1" y="153.7">UTX</text>
<text x="165.8" y="153.3">10uF</text>
<text x="165.8" y="150.8">C9</text>
<text x="214.7" y="151.8">GND</text>
<text x="45.2" y="158.4">TP1</text>
<text x="55.3" y="158.4">TP2</text>
<text x="120.1" y="161.3">MCP2221</text>
<text x="155.6" y="161">1uF</text>
<text x="155.6" y="158.4">C8</text>
<text x="151.2" y="167.1">GND</text>
<text x="171.5" y="167.1">GND GND</text>
<text x="44.5" y="172.1">GND</text>
<text x="54.7" y="172.1">GND</text>
</g>
<g font-size="2.4" fill="#808080">
<text x="142.5" y="36.6" transform="rotate(-90 142.5 36.6)">1</text>
<text x="95" y="49.2">19</text>
<text x="102.1" y="50.4">XTAL1</text>
<text x="116.5" y="52.9">P00-AD0</text>
<text x="130" y="51.8">39</text>
<text x="142.5" y="48.6" transform="rotate(-90 142.5 48.6)">2</text>
<text x="145.1" y="48.6" transform="rotate(-90 145.1 48.6)">3</text>
<text x="147.6" y="48.6" transform="rotate(-90 147.6 48.6)">4</text>
<text x="150.2" y="48.6" transform="rotate(-90 150.2 48.6)">5</text>
<text x="152.7" y="48.6" transform="rotate(-90 152.7 48.6)">6</text>
<text x="155.2" y="48.6" transform="rotate(-90 155.2 48.6)">7</text>
<text x="157.8" y="48.6" transform="rotate(-90 157.8 48.6)">8</text>
<text x="160.3" y="48.6" transform="rotate(-90 160.3 48.6)">9</text>
<text x="164.8" y="51.8">9</text>
<text x="170.6" y="52.9">8D</text>
<text x="178.3" y="52.9">8Q</text>
<text x="185.9" y="51.8">12</text>
<text x="219.5" y="51.8">10</text>
<text x="226.5" y="52.9">A0</text>
<text x="235.4" y="52.9">I/O0</text>
<text x="244.3" y="51.8">11</text>
<text x="95" y="59.4">18</text>
<text x="116.5" y="58">P02-AD2</text>
<text x="116.5" y="55.4">P01-AD1</text>
<text x="130" y="59.4">36</text>
<text x="130" y="56.9">37</text>
<text x="130" y="54.3">38</text>
<text x="164.8" y="59.4">6</text>
<text x="164.8" y="56.9">7</text>
<text x="164.8" y="54.3">8</text>
<text x="170.6" y="58">6D</text>
<text x="170.6" y="55.4">7D</text>
<text x="178.3" y="55.4">7Q</text>
<text x="178.3" y="58">6Q</text>
<text x="185.9" y="54.3">13</text>
<text x="185.9" y="56.9">14</text>
<text x="185.9" y="59.4">15</text>
<text x="220.6" y="54.3">9</text>
<text x="220.6" y="56.9">8</text>
<text x="220.6" y="59.4">7</text>
<text x="226.5" y="55.4">A1</text>
<text x="226.5" y="58">A2</text>
<text x="235.4" y="55.4">I/O1</text>
<text x="235.4" y="58">I/O2</text>
<text x="244.3" y="54.3">12</text>
<text x="244.3" y="56.9">13</text>
<text x="244.3" y="59.4">15</text>
<text x="95" y="64.5">40</text>
<text x="102.1" y="60.5">XTAL2</text>
<text x="102.1" y="65.6">VCC</text>
<text x="116.5" y="65.6">P05-AD5</text>
<text x="116.5" y="63.1">P04-AD4</text>
<text x="116.5" y="60.5">P03-AD3</text>
<text x="130" y="64.5">34</text>
<text x="130" y="61.9">35</text>
<text x="164.8" y="64.5">4</text>
<text x="164.8" y="61.9">5</text>
<text x="170.6" y="65.6">3D</text>
<text x="170.6" y="63.1">4D</text>
<text x="170.6" y="60.5">5D</text>
<text x="178.3" y="60.5">5Q</text>
<text x="178.3" y="63.1">4Q</text>
<text x="178.3" y="65.6">3Q</text>
<text x="185.9" y="61.9">16</text>
<text x="185.9" y="64.5">17</text>
<text x="220.6" y="61.9">6</text>
<text x="220.6" y="64.5">5</text>
<text x="226.5" y="60.5">A3</text>
<text x="226.5" y="63.1">A4</text>
<text x="226.5" y="65.6">A5</text>
<text x="235.4" y="60.5">I/O3</text>
<text x="235.4" y="63.1">I/O4</text>
<text x="235.4" y="65.6">I/O5</text>
<text x="244.3" y="61.9">16</text>
<text x="244.3" y="64.5">17</text>
<text x="48.6" y="69.6" transform="rotate(-90 48.6 69.6)">2</text>
<text x="95" y="67">20</text>
<text x="102.1" y="68.1">GND</text>
<text x="116.5" y="70.7">P07-AD7</text>
<text x="116.5" y="68.1">P06-AD6</text>
<text x="130" y="69.6">32</text>
<text x="130" y="67">33</text>
<text x="164.8" y="69.6">2</text>
<text x="164.8" y="67">3</text>
<text x="170.6" y="70.7">1D</text>
<text x="170.6" y="68.1">2D</text>
<text x="178.3" y="68.1">2Q</text>
<text x="178.3" y="70.7">1Q</text>
<text x="185.9" y="67">18</text>
<text x="185.9" y="69.6">19</text>
<text x="220.6" y="67">4</text>
<text x="220.6" y="69.6">3</text>
<text x="226.5" y="68.1">A6</text>
<text x="226.5" y="70.7">A7</text>
<text x="235.4" y="68.1">I/O6</text>
<text x="235.4" y="70.7">I/O7</text>
<text x="244.3" y="67">18</text>
<text x="244.3" y="69.6">19</text>
<text x="48.6" y="76.5" transform="rotate(-90 48.6 76.5)">1</text>
<text x="95" y="72.1">31</text>
<text x="96.2" y="74.6">9</text>
<text x="102.1" y="73.2">EA</text>
<text x="102.1" y="75.8">RST</text>
<text x="130" y="77.2">21</text>
<text x="163.7" y="74.6">11</text>
<text x="164.8" y="77.2">1</text>
<text x="170.7" y="75.8">C</text>
<text x="176.5" y="75.8">VCC</text>
<text x="185.9" y="74.6">20</text>
<text x="185.9" y="77.2">10</text>
<text x="219.5" y="72.1">25</text>
<text x="219.5" y="74.6">24</text>
<text x="219.5" y="77.2">21</text>
<text x="226.5" y="73.2">A8</text>
<text x="226.5" y="75.8">A9</text>
<text x="96.2" y="82.3">2</text>
<text x="96.2" y="79.7">1</text>
<text x="102.1" y="83.4">P11-T2EX</text>
<text x="102.1" y="80.8">P10-T2</text>
<text x="116.9" y="83.4">P22-A10</text>
<text x="118.1" y="80.8">P21-A9</text>
<text x="118.1" y="78.3">P20-A8</text>
<text x="130" y="82.3">23</text>
<text x="130" y="79.7">22</text>
<text x="170.7" y="78.3">OC</text>
<text x="176.2" y="78.3">GND</text>
<text x="219.5" y="79.7">23</text>
<text x="220.6" y="82.3">2</text>
<text x="226.5" y="78.3">A10</text>
<text x="226.5" y="80.8">A11</text>
<text x="226.5" y="83.4">A12</text>
<text x="96.2" y="87.3">4</text>
<text x="96.2" y="89.9">5</text>
<text x="96.2" y="84.8">3</text>
<text x="102.1" y="88.5">P13</text>
<text x="102.1" y="85.9">P12</text>
<text x="116.9" y="88.5">P24-A12</text>
<text x="117" y="85.9">P23-A11</text>
<text x="130" y="89.9">26</text>
<text x="130" y="87.3">25</text>
<text x="130" y="84.8">24</text>
<text x="219.5" y="84.8">26</text>
<text x="220.6" y="87.3">1</text>
<text x="226.5" y="85.9">A13</text>
<text x="226.5" y="88.5">A14</text>
<text x="234.9" y="88.5">VCC</text>
<text x="244.3" y="87.3">28</text>
<text x="96.2" y="92.4">6</text>
<text x="96.2" y="95">7</text>
<text x="102.1" y="91">P14</text>
<text x="102.1" y="93.5">P15</text>
<text x="116.9" y="93.5">P26-A14</text>
<text x="116.9" y="91">P25-A13</text>
<text x="130" y="95">28</text>
<text x="130" y="92.4">27</text>
<text x="219.5" y="92.4">27</text>
<text x="219.5" y="95">22</text>
<text x="226.5" y="93.5">WE</text>
<text x="96.2" y="97.5">8</text>
<text x="102.1" y="96.1">P16</text>
<text x="102.1" y="98.6">P17</text>
<text x="116.9" y="96.1">P27-A15</text>
<text x="219.5" y="97.5">20</text>
<text x="226.5" y="96.1">OE</text>
<text x="226.5" y="98.6">CS</text>
<text x="235.1" y="98.6">VSS</text>
<text x="244.3" y="97.5">14</text>
<text x="95" y="105.1">10</text>
<text x="95.2" y="107.7">11</text>
<text x="102.1" y="106.2">P30-RXD</text>
<text x="119.2" y="106.2">PSEN</text>
<text x="121.1" y="103.7">ALE</text>
<text x="130" y="102.6">30</text>
<text x="130" y="105.1">29</text>
<text x="95" y="110.2">12</text>
<text x="95" y="112.7">13</text>
<text x="102.1" y="108.8">P31-TXD</text>
<text x="102.1" y="111.3">P32-INT0</text>
<text x="102.1" y="113.9">P33-INT1</text>
<text x="116.9" y="111.3">P36-WR</text>
<text x="117.5" y="113.9">P37-RD</text>
<text x="130" y="112.7">17</text>
<text x="130" y="110.2">16</text>
<text x="45.4" y="115.3">1</text>
<text x="45.4" y="117.8">3</text>
<text x="53.8" y="115.3">2</text>
<text x="53.8" y="117.8">4</text>
<text x="95" y="115.3">14</text>
<text x="95" y="117.8">15</text>
<text x="102.1" y="116.4">P34-T0</text>
<text x="102.1" y="118.9">P35-T1</text>
<text x="45.4" y="120.4">5</text>
<text x="45.4" y="122.9">7</text>
<text x="45.4" y="125.4">9</text>
<text x="53.8" y="120.4">6</text>
<text x="53.8" y="122.9">8</text>
<text x="53.8" y="125.4">10</text>
<text x="44.4" y="128">11</text>
<text x="53.8" y="128">12</text>
<text x="116.5" y="140.7">1</text>
<text x="116.5" y="143.2">2</text>
<text x="122.4" y="141.8">VDD</text>
<text x="133.6" y="141.8">VSS</text>
<text x="142.7" y="143.2">13</text>
<text x="142.7" y="140.7">14</text>
<text x="185.4" y="143.2">D+</text>
<text x="116.5" y="145.7">3</text>
<text x="116.5" y="148.3">4</text>
<text x="122.4" y="144.3">GP0</text>
<text x="122.4" y="146.9">GP1</text>
<text x="122.4" y="149.4">NRST</text>
<text x="131.9" y="149.4">VUSB</text>
<text x="135.2" y="144.3">D+</text>
<text x="135.7" y="146.9">D-</text>
<text x="142.7" y="148.3">11</text>
<text x="142.7" y="145.7">12</text>
<text x="182.2" y="148.3">VBUS</text>
<text x="185.9" y="145.7">D-</text>
<text x="116.5" y="150.8">5</text>
<text x="116.5" y="153.4">6</text>
<text x="116.5" y="155.9">7</text>
<text x="122.4" y="151.9">URX</text>
<text x="122.4" y="154.5">UTX</text>
<text x="133.4" y="154.5">SDA</text>
<text x="133.7" y="151.9">SCL</text>
<text x="142.7" y="155.9">8</text>
<text x="142.7" y="153.4">9</text>
<text x="142.7" y="150.8">10</text>
<text x="183.3" y="150.8">GND</text>
<text x="122.4" y="157">GP2</text>
<text x="133.6" y="157">GP3</text>
</g>
<g font-size="2" fill="#808080">
<text x="87" y="54.9">11.0592MHz</text>
<text x="188.6" y="156.3">CN1</text>
</g>
</svg>
